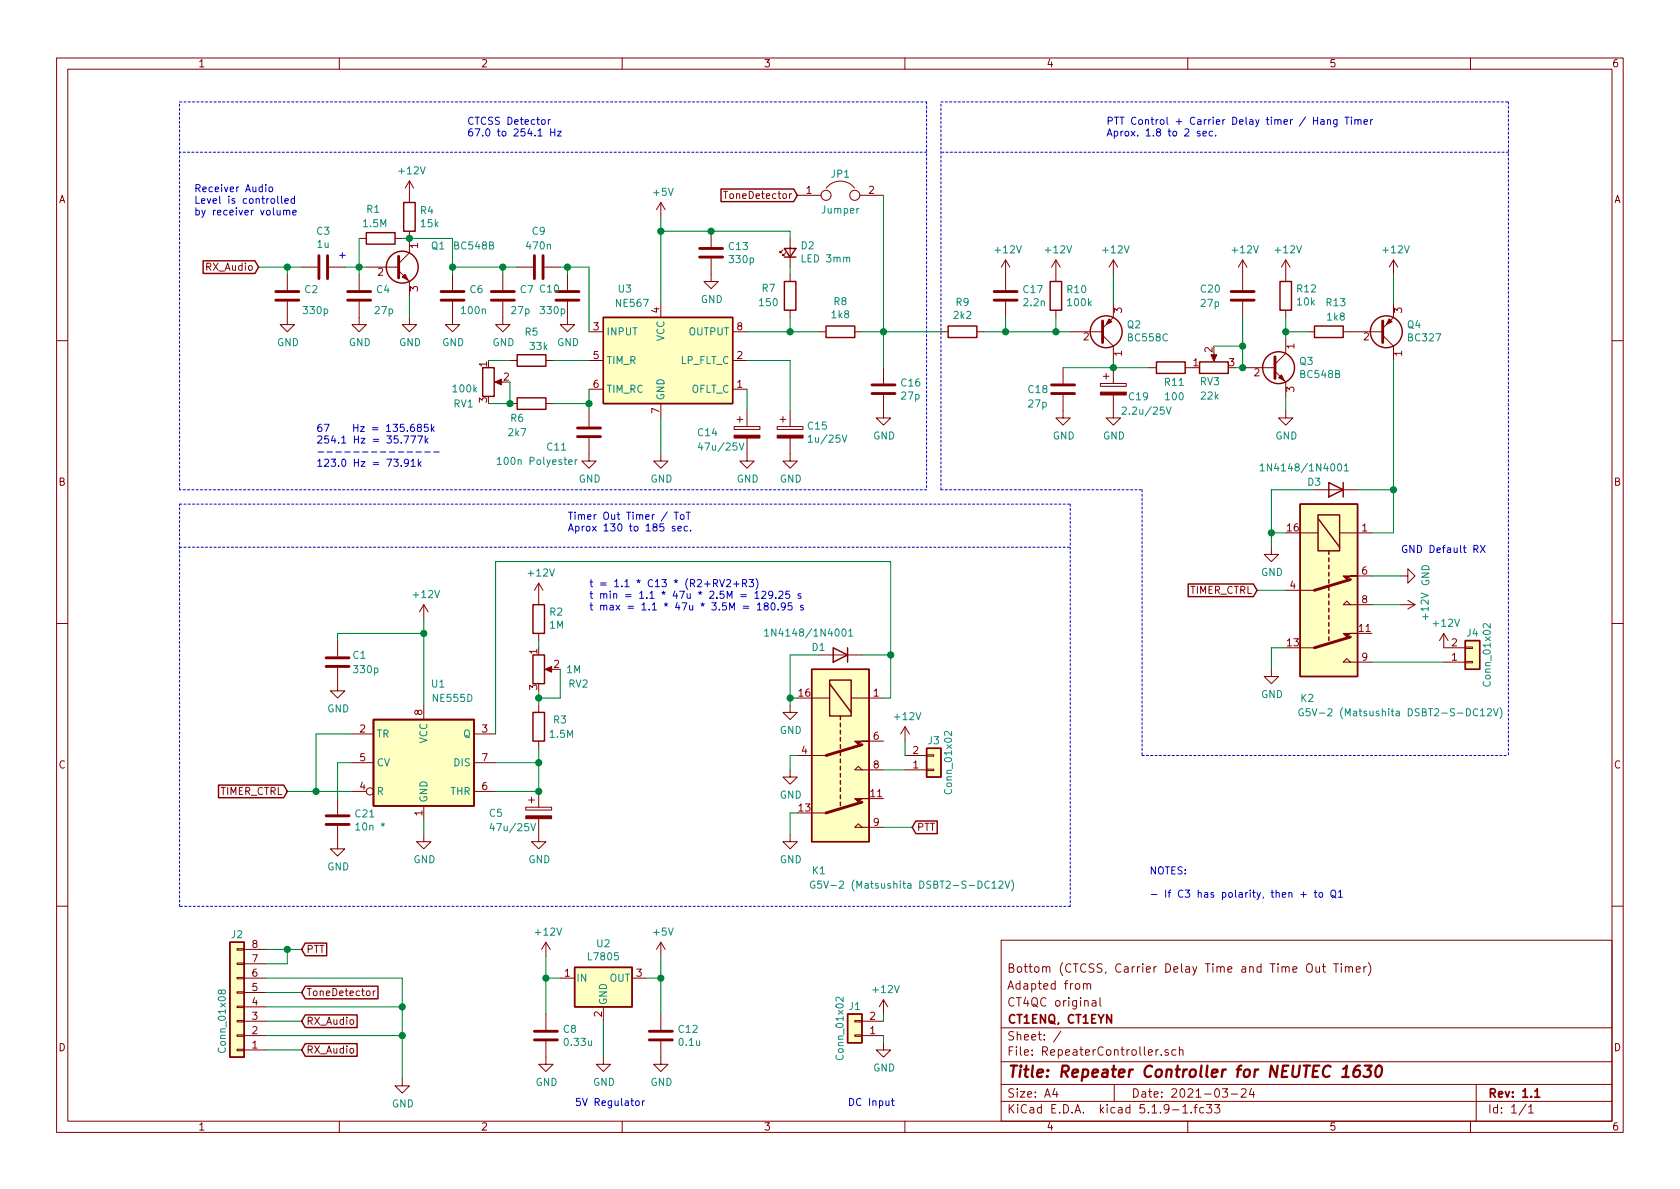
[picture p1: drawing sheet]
<svg xmlns="http://www.w3.org/2000/svg" width="297mm" height="210mm" viewBox="0 0 297 210" stroke-linecap="round" stroke-linejoin="round" font-family="sans-serif">
<g fill="none" stroke="#840000" stroke-width=".18">
<path d="M10 10.3h277v189.9h-277zM12 12.2h273v186.1h-273zM60 10.3v1.9M110 10.3v1.9M160 10.3v1.9M210 10.3v1.9M260 10.3v1.9M72.4 32v3.8M72.4 32l-.8 1.3M72.4 32l.8 1.3M116.8 35.8l-.7 1.3M116.8 35.8v2.5"/>
<path d="M116.8 35.8l.8 1.3M127.9 33.8h.8M141 34.5h4.2M146.1 33.3a3.2 3.2 0 0 1 5 0M152 34.5h4.2M50.8 53.3v4.1h1.3l-1.3 1.3-1.3-1.3h1.3M50.8 48.5v2.8M53.3 47.2h2.8M58.2 47.2h2.8M63.5 53.3v4.1h1.3l-1.3 1.3-1.3-1.3h1.3M63.5 42.2h1.3M63.5 48.5v2.8"/>
<path d="M64.8 47.2h5.7M69.8 42.2h1.3M70.5 47.9l1.9 1.9v2.5M72.4 56.1v1.3h1.3l-1.3 1.3-1.3-1.3h1.3M72.4 40.9v3.8l-1.9 1.9M80 53.3v4.1h1.3l-1.3 1.3-1.3-1.3h1.3M80 48.5v2.8M88.9 53.3v4.1h1.3l-1.3 1.3-1.3-1.3h1.3M88.9 48.5v2.8M91.4 47.2h2.8M96.3 47.2h2.8M100.3 53.3v4.1h1.3l-1.3 1.3-1.2-1.3h1.2"/>
<path d="M100.3 48.5v2.8M104.1 58.7h2.6M116.8 53.6v2.5M125.7 45.7v4.1h1.3l-1.3 1.2-1.2-1.2h1.2M125.7 40.9v2.8M129.5 58.7h2.6M138.4 44.2l-.5 .5v-.3v.3h.3M138.9 44.7l-.5 .5v-.2v.2h.3M139.7 42.2v5M139.7 48.5v1.3M139.7 54.9v1.2M144.8 58.7h1.2"/>
<path d="M151.1 58.7h1.3M166.4 58.7h1.2M172.7 58.7h1.3M177.8 46l-.8 1.2M177.8 46v5.3M177.8 53.3v2.8M177.8 46l.8 1.2M186.7 46l-.8 1.2M186.7 46v3.8M186.7 54.9v1.2M186.7 46l.8 1.2M189.2 58.7h5.7"/>
<path d="M194.9 59.3l1.9 1.9v2.5M196.8 53.6v2.5l-1.9 1.9M196.8 46v2.5M196.8 46l-.7 1.2M196.8 46l.8 1.2M219.7 46l-.8 1.2M219.7 46v5.3M219.7 53.3v2.8M219.7 46l.8 1.2M227.3 46l-.7 1.2M227.3 46v3.8M227.3 54.9v1.2"/>
<path d="M227.3 59.9v2.6l-1.9 1.9M227.3 46l.8 1.2M231.1 58.7h1.3M237.5 58.7h7M244.5 59.3l1.9 1.9v2.5M246.4 53.6v2.5l-1.9 1.9M246.4 46l-.8 1.2M246.4 46v2.5M246.4 46l.7 1.2M10 60.2h2M87.9 67.6h1M90.2 63.7h1.2"/>
<path d="M90.2 71.4h1.2M96.5 63.7h1.3M96.5 71.4h1.3M104.1 77.5v4h1.3l-1.3 1.3-1.2-1.3h1.2M104.1 68.8h2.6M104.1 63.7h2.6M104.1 72.6v2.8M116.8 71.4v2.5M129.5 68.8h2.6M129.5 63.7h2.6M129.8 75.4h4.6v.5h-4.6zM130.3 74.2h1"/>
<path d="M130.8 73.7v1M132.1 77.5v4h1.2l-1.2 1.3-1.3-1.3h1.3M132.1 72.6v2.8M137.4 75.4h4.6v.5h-4.6zM137.9 74.2h1M138.4 73.7v1M139.7 77.5v4h1.3l-1.3 1.3-1.3-1.3h1.3M139.7 72.6v2.8M156.2 69.8v4.1h1.3l-1.3 1.3-1.3-1.3h1.3M156.2 65v2.8M188 69.8v4.1h1.2l-1.2 1.3-1.3-1.3h1.3M188 65v2.8"/>
<path d="M194.6 67.8h4.5v.5h-4.5zM195.1 66.5h1M195.6 66v1.1M196.8 69.8v4.1h1.3l-1.3 1.3-1.2-1.3h1.2M196.8 65v2.8M203.2 65h1.3M209.5 65h1.3M214.6 62.5v1M219.7 65h5.7M225.4 65.7l1.9 1.9v2.5M227.3 72.6v1.3h1.3l-1.3 1.3-1.2-1.3h1.2M285 60.2h2"/>
<path d="M116.8 80.3v1.2h1.3l-1.3 1.3-1.2-1.3h1.2M224.8 96.8v1.2h1.3l-1.3 1.3-1.3-1.3h1.3M229.9 94.2h3.1M232.4 86.6h7.6M236.9 94.2h5.7M10 110.3h2M59.7 118.1v4.1h1.3l-1.3 1.2-1.3-1.2h1.3M59.7 113.3v2.8M74.9 106.9l-.7 1.3M74.9 106.9v2.6M74.9 106.9l.8 1.3M95.2 103.1l-.7 1.3"/>
<path d="M95.2 103.1v3.8M95.2 112v1.3M95.2 103.1l.8 1.3M96.8 118.4h1M144.8 115.8h7.6M224.8 118.4v1.2h1.3l-1.3 1.3-1.3-1.3h1.3M227.3 104.4h5.1M229.9 114.5h2.5M238.8 106.9l-.7-.6-.6 .6h5.1M238.8 117.1l-.7-.6-.6 .6h5.1M240 101.8h2.6M247.6 101.8h1.3v-1.2l1.3 1.2-1.3 1.3v-1.3"/>
<path d="M247.6 106.9h2.6M248.9 106.2l1.3 .7M250.2 106.9l-1.3 .8M255.3 112v2.5h3.8M255.3 117.1h3.8M255.3 112l-.8 1.3M255.3 112l.7 1.3M259.1 114.4h1.2v.3h-1.2zM259.1 117h1.2v.2h-1.2zM285 110.3h2M62.2 129.8h3.8M62.2 139.9h2.6"/>
<path d="M62.2 134.9h3.8M74.9 124.7v2.5M83.8 129.8h3.8M83.8 139.9h3.8M83.8 134.9h3.8M95.2 124.7v1.3M95.2 131.1v1.2M95.2 139.9v2.8M139.7 124.7v1.3h1.3l-1.3 1.2-1.3-1.2h1.3M139.7 136.1v1.3h1.3l-1.3 1.3-1.3-1.3h1.3M141 133.6h5M143.5 123.4h3.2"/>
<path d="M150.5 123.4h5.7M152.4 136.1l-.6-.6-.7 .6h5.1M153.7 131.1h2.5M160 128.5v2.6M160 133.6h3.8M160 136.1h3.8M160 128.5l-.7 1.3M160 128.5l.8 1.3M163.8 133.5h1.3v.2h-1.3zM163.8 136h1.3v.3h-1.3zM59.7 146v4.1h1.3l-1.3 1.3-1.3-1.3h1.3M59.7 141.2v2.8"/>
<path d="M74.9 147.6v1.2h1.3l-1.3 1.3-1.2-1.3h1.2M74.9 142.5v2.5M93 142.7h4.5v.6h-4.5zM93.5 141.5h1M94 141v1M95.2 144.8v4h1.3l-1.3 1.3-1.2-1.3h1.2M139.7 147.6v1.2h1.3l-1.3 1.3-1.3-1.3h1.3M143.5 143.8h2.5M152.4 146.3l-.6-.6-.7 .6h5.1M10 160.2h2M41.9 172.8h1.3v.3h-1.3zM41.9 170.3h1.3v.3h-1.3z"/>
<path d="M41.9 167.8h1.3v.2h-1.3zM41.9 175.4h1.3v.2h-1.3zM41.9 177.9h1.3v.3h-1.3zM43.2 170.4h3.8M43.2 173h3.8M43.2 178h3.8M43.2 175.5h3.8M43.2 167.9h3.8M66 175.2v.9M66.3 175.2l-.3 .3M96.5 166.6l-.7 1.3M96.5 166.6v2.6"/>
<path d="M96.5 179.3v2.8M96.5 166.6l.8 1.3M99.1 173h2.5M106.7 178v2.6M111.8 173h2.5M116.8 166.6v2.6M116.8 179.3v2.8M116.8 166.6l-.7 1.3M116.8 166.6l.8 1.3M156.2 176.8l-.8 1.2M156.2 176.8v2.5M156.2 176.8l.8 1.2"/>
<path d="M177 166.3h108v32h-108zM191.6 174.1v-.1a.37 .37 0 0 1 .6 .1v.8M191.6 173.9v1M192.2 174.1l.2-.2 .4 .1v.9M193.1 177h.6l.1 .9M193.8 177.3l-.5 .1-.2 .2v.2l.2 .1 .5-.1M194.5 176.4v1.3l.2 .2M232.7 170.9v1h.4l.2-.1M233.3 170.9v1M233.8 170.9h.6M234 170.4v1.3l.4 .2M235.8 170.4h.9"/>
<path d="M236.2 170.4v1.5M237.2 170.4v.2M237.2 170.9v1M237.9 171.1l.2-.2 .3 .1 .1 .9M237.9 170.9v1M238.5 171.1a.34 .34 0 0 1 .3-.2 .34 .34 0 0 1 .3 .2v.8M239.8 171.4l.7-.1-.1-.3-.4-.1-.2 .2 .1 .8h.5M241.1 170.9v1M241.6 170.9l-.5 .3M241.9 170.2a1.71 1.71 0 0 1 0 2.3M285 160.2h2M41.9 180.5h1.3v.2h-1.3z"/>
<path d="M41.9 183h1.3v.3h-1.3zM41.9 185.5h1.3v.3h-1.3zM43.2 185.7h3.8M43.2 183.1h3.8M43.2 180.6h3.8M60 198.3v1.9M71.1 190.7v1.3h1.3l-1.3 1.3-1.3-1.3h1.3M96.5 184.1v4.1h1.3l-1.3 1.3-1.3-1.3h1.3M106.7 186.9v1.3h1.2l-1.2 1.3-1.3-1.3h1.3M110 198.3v1.9M116.8 184.1v4.1h1.3l-1.3 1.3-1.2-1.3h1.2M151.1 180.5h1.3v.2h-1.3z"/>
<path d="M151.1 183h1.3v.3h-1.3zM152.4 183.1h3.8M152.4 180.6h3.8M156.2 184.4v1.3h1.3l-1.3 1.2-1.3-1.2h1.3M160 198.3v1.9M177 194.8h108M177 191.8h108M177 187.8h108M177 181.8h108M186.5 192.5l-.4 1h1M186.8 193v1M187.6 182.3l-1.3 2"/>
<path d="M197 191.8v3M204.8 185.6l-.4 .3M205.3 186.5v.1M206.6 185.7l-.4-.1-.2 .2v.2l.6 .2v.3h-.6M207.9 185.7l-.4-.1-.3 .3 .1 .6h.6M208.5 185.7l.3-.1 .3 .1 .1 .9M208.5 185.1v1.5M209.1 195.8l.4-.5v1.5M209.1 196.8h.9M210 198.3v1.9M210.6 196.7v.1M211.1 195.8h.6"/>
<path d="M211.7 195.3l-.4 .2v1.3M212.8 195.9l-.4-.1-.3 .3 .1 .6 .2 .1 .4-.1M213.3 195.3h.9l-.5 .6 .5 .1v.7l-.2 .1-.7-.1M214.8 195.3h.9l-.5 .6 .4 .1v.7l-.2 .1-.6-.1M216.1 192.5h.9l-.4 .6 .4 .1v.7l-.2 .1-.7-.1M217.7 193.5h1.1M219.5 192.7l.2-.2h.3l.3 .2v.3v.2l-.9 .8h.9M221.3 192.5l-.4 1h.9M221.6 193v1M260 198.3v1.9M261 191.8v6.5M269.8 195.2l-1.2 2"/>
<path d="M270.3 195.8l.4-.5v1.5M270.3 196.8h.8"/>
<circle cx="146" cy="34.5" r=".89"/>
<circle cx="151.1" cy="34.5" r=".89"/>
<circle cx="65.4" cy="139.9" r=".63"/>
</g>
<path d="M196.5 179.4v1.5l-.8-1.5v1.5M271.4 193l.4-.5v1.5M271.4 194h.8" fill="none" stroke="#840000" stroke-width=".3"/>
<path d="M237.3 190.4h1.2M237.5 189l.7-.6-.3 2M240.4 188.4a.93 .93 0 0 0-1 .9l-.1 .8 .1 .2a.69 .69 0 0 0 .9 0l.2-.7-.2-.3a.66 .66 0 0 0-1 .3M241.3 188.4h1.2l-.7 .8a.48 .48 0 0 1 .6 .4l-.1 .5-.2 .2-.8 .1-.2-.1M243.5 188.6a.45 .45 0 0 1 .4-.2 .45 .45 0 0 1 .4 .4 1.15 1.15 0 0 1-.8 1.6l-.1-.1a1.55 1.55 0 0 1 .1-1.7z" fill="none" stroke="#840000" stroke-width=".41"/>
<g fill="#ffffc2" stroke="#ffffc2" stroke-width=".18">
<path d="M229.9 89.1h10.1v30.5h-10.1z"/>
<path d="M101.6 171.1h10.2v6.9h-10.2z"/>
<path d="M66 127.2h17.8v15.3h-17.8z"/>
<path d="M259.1 113.3h2.5v5.1h-2.5z"/>
<path d="M40.6 166.6h2.6v20.3h-2.6z"/>
<path d="M143.5 118.4h10.2v30.4h-10.2z"/>
<path d="M163.8 132.3h2.6v5.1h-2.6z"/>
<path d="M149.9 179.3h2.5v5.1h-2.5z"/>
<path d="M106.7 56.1h22.8v15.3h-22.8z"/>
</g>
<g fill="none" stroke="#840000" stroke-width=".25">
<path d="M71.4 35.8h2v5.1h-2zM127.5 33.4h12.8l.7 1.1-.7 1.2h-12.8zM35.9 46.1h9.2l.6 1.1-.6 1.2h-9.2zM64.8 41.1h5v2.1h-5zM106.7 56.1h22.8v15.3h-22.8zM138.7 49.8h2v5.1h-2zM138.7 43.9h2l-1 1.6zM138.7 45.5h2M146 57.7h5.1v2h-5.1zM167.6 57.7h5.1v2h-5.1zM185.7 49.8h2v5.1h-2zM226.3 49.8h2v5.1h-2z"/>
<path d="M232.4 57.7h5.1v2h-5.1zM85.3 65h2.1v5.1h-2.1zM91.4 62.7h5.1v2.1h-5.1zM91.4 70.4h5.1v2h-5.1zM204.5 64h5v2h-5zM212.1 64h5.1v2h-5.1zM229.9 89.1h10.1v30.5h-10.1zM233 91.1h3.9v6.3h-3.9zM233 91.7l3.9 5.1M234.9 85.3l2.6 1.3-2.6 1.3zM234.9 97.4v.6M234.9 98.7v.6"/>
<path d="M234.9 99.9v.7M237.5 85.3v2.6M94.2 115.8h2.1v5.1h-2.1zM94.2 106.9h2.1v5.1h-2.1zM143.5 118.4h10.2v30.4h-10.2zM147.3 114.5l2.6 1.3-2.6 1.3zM149.9 114.5v2.6M210.1 103.3h11.5l.6 1.1-.6 1.1h-11.5zM234.9 101.2v.6M234.9 102.5v.6M234.9 103.8v.6M234.9 105v.7"/>
<path d="M234.9 106.3v.6M234.9 107.6v.6M234.9 108.8v.7M234.9 110.1v.6M234.9 111.4v.6M234.9 112.6v.7M259.1 113.3h2.5v5.1h-2.5zM38.6 138.8h11.6l.6 1.1-.6 1.2h-11.6zM66 127.2h17.8v15.3h-17.8zM94.2 126h2.1v5.1h-2.1zM146.7 120.3h3.8v6.3h-3.8zM146.7 120.9l3.8 5.1"/>
<path d="M148.6 126.6v.6M148.6 127.9v.6M148.6 129.2v.6M148.6 130.4v.7M148.6 131.7v.6M148.6 133v.6M148.6 134.2v.7M148.6 135.5v.6M148.6 136.8v.6M148.6 138v.7M148.6 139.3v.6M163.8 132.3h2.6v5.1h-2.6z"/>
<path d="M148.6 140.6v.6M148.6 141.9v.6M161.9 145.2h3.8v2.2h-3.8l-.6-1.1zM40.6 166.6h2.6v20.3h-2.6zM54 174.4h12.8v2.2h-12.8l-.7-1.1zM54 166.8h3.8v2.2h-3.8l-.7-1.1zM54 179.5h9.1v2.2h-9.1l-.7-1.1zM101.6 171.1h10.2v6.9h-10.2zM149.9 179.3h2.5v5.1h-2.5zM54 184.6h9.1v2.2h-9.1l-.7-1.1z"/>
<circle cx="71.1" cy="47.2" r="2.82"/>
<circle cx="195.6" cy="58.7" r="2.82"/>
<circle cx="245.1" cy="58.7" r="2.82"/>
<circle cx="226.1" cy="65" r="2.82"/>
</g>
<g fill="none" stroke="#840000" stroke-width=".51">
<path d="M48.8 53.1h4M48.8 51.6h4M56.4 45.2v4.1M57.9 45.2v4.1M61.5 53.1h4M61.5 51.6h4M70.5 45.3v3.8M78 53.1h4M78 51.6h4M86.9 53.1h4M86.9 51.6h4M94.5 45.2v4.1"/>
<path d="M96 45.2v4.1M98.3 53.1h4.1M98.3 51.6h4.1M123.7 45.5h4.1M123.7 43.9h4.1M175.8 53.1h4M175.8 51.6h4M194.9 56.8v3.8M217.7 53.1h4M217.7 51.6h4M244.5 56.8v3.8M102.1 77.2h4.1"/>
<path d="M102.1 75.7h4.1M154.2 69.6h4M154.2 68.1h4M185.9 69.6h4.1M185.9 68.1h4.1M225.4 63.1v3.8M57.7 117.9h4M57.7 116.3h4M238.8 102.5l-6.4 1.9M238.8 112.6l-6.4 1.9M152.4 131.7l-6.4 1.9M57.7 145.8h4"/>
<path d="M57.7 144.3h4M152.4 141.9l-6.4 1.9M94.5 183.9h4.1M94.5 182.4h4.1M114.8 183.9h4.1M114.8 182.4h4.1"/>
</g>
<g fill="#840000" stroke="#840000" stroke-width=".18">
<path d="M237.5 101.8h2.5h-1.2l-.7 .7z"/>
<path d="M237.5 112h2.5h-1.2l-.7 .6z"/>
<path d="M226.1 66.8l.5-.5 .5 1z"/>
<path d="M194.6 69.3h4.5v.5h-4.5z"/>
<path d="M129.8 77h4.6v.5h-4.6z"/>
<path d="M151.1 131.1h2.6h-1.3l-.6 .6z"/>
<path d="M151.1 141.2h2.6h-1.3l-.6 .7z"/>
<path d="M96.4 118.4l1.1-.5v1z"/>
<path d="M93 144.3h4.5v.5h-4.5z"/>
<path d="M245.6 56.4l.5 .5-1 .5z"/>
<path d="M71.1 49l.5-.5 .5 1z"/>
<path d="M87.5 67.6l1.1-.5v1z"/>
<path d="M137.4 77h4.6v.5h-4.6z"/>
<path d="M196.1 56.4l.5 .5-1 .5z"/>
<path d="M214.1 62.7h1l-.5 1.2z"/>
</g>
<g fill="none" stroke="#008484" stroke-width=".18">
<path d="M123.8 78.3l-.3 .9h.8M130.7 78.3l.4 1.3 .4-1.3M142.9 77.3l.4-.4v1.3M142.9 78.2h.7M148.9 76.9l.4 1.3 .4-1.3M198.4 72.1l.5-.1 .2 .3v.2l-.8 .7h.8M206.2 72l.4 1.2 .5-1.2M87.9 81.2l.4-.3v1.2M87.9 82.1h.7M100.6 81.7l.6-.1-.1-.2-.4-.1-.1 .2v.6h.5M101.7 81.3v.8M102.1 81.3l-.4 .2"/>
<path d="M222.8 82.4l.4-.4v1.3M222.8 83.3h.7M237.7 82.4l.3-.4v1.3M237.7 83.3h.7M135.2 111.6l.4-.4v1.3M135.2 112.5h.7M150.1 111.6l.3-.4v1.3M150.1 112.5h.7M263.5 110.3v.8l-.7-.8h-.2l-.4 .2 .2 .5M168.2 129.3v.8l-.7-.7-.2-.1-.3 .3 .1 .4M230.4 125.4a.59 .59 0 0 0-.8 .6 .59 .59 0 0 0 .8 .5v-.4h-.2M231.6 125.3h-.6l-.1 .6 .5-.1 .2 .3v.3l-.2 .2-.5-.1"/>
<path d="M263 125.4l.4-.1 .3 .4-.8 .9h.8M264.1 125.3l.4 1.3 .4-1.3M265.2 125.1a1.47 1.47 0 0 1 0 2M86.9 145.6l-.2 .9h.8M93.9 145.6l.4 1.3 .4-1.3M144 155.9a.59 .59 0 0 0-.7 .5 .59 .59 0 0 0 .7 .6l.1-.5h-.3M145.2 155.8h-.6v.6l.4-.1 .3 .2v.3l-.3 .3-.4-.2M176.6 155.9l.5-.1 .2 .4-.7 .9h.7M177.7 155.8l.4 1.3 .4-1.3M178.8 155.6a1.47 1.47 0 0 1 0 2M39.1 175.3l.3-.2h.2l.3 .2-.2 .4-.3 .1-.2-.2-.2-.5-.3 .1-.1 .3 .1 .2h.3l.1-.2M149.1 176.3v.8l-.7-.7-.2-.1-.4 .2 .1 .5"/>
</g>
<g fill="none" stroke="#0000c2" stroke-width=".18" stroke-dasharray=".4 .4">
<path d="M31.7 18h132.1M163.8 18v68.6M166.4 18h100.3M266.7 18v115.6M163.8 26.9h-132.1M266.7 26.9h-100.3M31.7 89.1h157.5M31.7 96.8h157.5M31.7 86.6v-68.6M163.8 86.6h-132.1M166.4 86.6v-68.6M166.4 86.6h35.5"/>
<path d="M189.2 89.1v71.2M201.9 86.6v47M201.9 133.6h64.8M31.7 160.3v-71.2M189.2 160.3h-157.5"/>
</g>
<g fill="none" stroke="#008400" stroke-width=".18">
<path d="M116.8 38.3v15.3M156.2 34.5v30.5M45.7 47.2h7.6M50.8 47.2v1.3M61 47.2h3.8M63.5 42.2v6.3M71.1 42.2h8.9v6.3M72.4 52.3v3.8M80 47.2h11.4M88.9 47.2v1.3M99.1 47.2h5v11.5M100.3 47.2v1.3"/>
<path d="M116.8 40.9h22.9v1.3M132.1 58.7h12.7M139.7 47.2v1.3M139.7 56.1v2.6M152.4 58.7h14M174 58.7h15.2M177.8 56.1v2.6M186.7 56.1v2.6M196.8 48.5v5.1M219.7 56.1v8.9h-1.3M227.3 56.1v3.8M227.3 58.7h3.8"/>
<path d="M246.4 48.5v5.1M86.4 63.7h3.8M90.2 67.6v3.8h-3.8M97.8 63.7h6.3M97.8 71.4h6.3M104.1 68.8v3.8M116.8 73.9v6.4M132.1 68.8v3.8M132.1 63.7h7.6v8.9M188 65h15.2M196.8 63.7v1.3M214.6 61.2h5.1"/>
<path d="M227.3 70.1v2.5M246.4 63.7v30.5h-3.8M224.8 94.2h2.5M232.4 86.6h-7.6v10.2M240 86.6h6.4M74.9 112h-15.2v1.3M74.9 109.5v15.2M95.2 113.3v1.2M99.1 118.4v5h-3.9M144.8 115.8h-5.1v8.9M152.4 115.8h5.1M222.2 104.4h5.1"/>
<path d="M227.3 114.5h-2.5v3.9M242.6 117.1h12.7M242.6 106.9h5M242.6 101.8h5M50.8 139.9h11.4M62.2 134.9h-2.5v6.3M62.2 129.8h-6.3v10.1M87.6 134.9h7.6M95.2 132.3v7.6h-7.6M95.2 122.2v2.5M139.7 123.4h1.3M141 133.6h-1.3v2.5"/>
<path d="M156.2 123.4h1.3v-24.1h-69.9v30.5M156.2 136.1h3.8M160 131.1v2.5M74.9 145v2.6M141 143.8h-1.3v3.8M156.2 146.3h5.1M47 167.9h6.3M47 175.5h6.3M47 173h24.1v17.7M47 178h24.1M50.8 167.9v2.5h-3.8M96.5 169.2v10.1"/>
<path d="M96.5 173h2.6M114.3 173h2.5M116.8 169.2v10.1M156.2 179.3v1.3M47 180.6h6.3M47 185.7h6.3M47 183.1h24.1M106.7 180.6v6.3M156.2 183.1v1.3"/>
</g>
<g fill="none" stroke="#0000c2" stroke-width=".18">
<path d="M47 32.6v.2M47 33.1v.8M47.7 33.1h.3l.2 .2-.1 .6h-.3l-.2-.1zM49.1 34.7v1.1l.2 .2M49.8 34.7v1.1l.2 .2M50.1 37.3l.2-.1h.3l.1 .8M50.1 37.2v.8M50.4 35.5l.6-.1-.1-.2-.3-.1-.2 .2v.6h.5M50.7 37.4l.2-.2h.3v.8M51.8 37.6l.6-.1-.1-.3h-.4l-.1 .2v.6h.5M52.1 35.2l-.4-.1-.2 .3 .1 .5h.5M52.1 34.7v1.3"/>
<path d="M95.9 21.2h.3l.1 .1v.6l-.3 .1-.3-.2zM97 21.2v.8M97.3 21.2l-.3 .2M97.4 22.8v1.2M97.4 23.4h.7M98.1 22.8v1.2M98.6 23.2h.6l-.6 .8h.6M212.2 23.3l-.3-.1-.2 .2v.2l.5 .1v.3h-.5M212.7 23.6l.6-.1-.1-.2-.3-.1-.2 .2 .1 .6h.4M214.4 23.3l-.4-.1-.2 .2 .1 .6h.5M214.9 23.9v.1M233.6 21.2h.4l.1 .8"/>
<path d="M234.1 21.5h-.4l-.2 .2 .1 .2h.5M234.7 21.3l.2-.1h.3l.1 .8M234.7 21.2v.8M236.4 21.2l-.1 1.1-.1 .1-.3-.1M236.4 21.2h-.4l-.2 .2 .1 .5h.5M237.8 20.7h.7M238.2 20.7v1.3M238.9 20.7v.1M238.9 21.2v.8M239.5 21.3l.2-.1h.3l.1 .8M239.5 21.2v.8M240.1 21.3l.2-.1h.3v.8"/>
<path d="M241.2 21.6l.6-.1-.1-.3h-.3l-.2 .1v.6h.5M242.3 21.2v.8M242.7 21.2h-.3l-.1 .2M56.2 79.9h1M57.8 79.9h1M59.4 79.9h1M61 79.9h.9M62.5 79.9h1M64.1 79.9h1M65.7 79.9h.9M67.3 79.9h.9M68.8 79.9h1"/>
<path d="M70.4 79.9h1M71.4 77.1h.9l-.6 1.3M72 79.9h.9M72 76.2v.1M72.6 77.1h.9l-.6 1.3M73.2 75h-.3a.79 .79 0 0 0-.1 1.3l.4-.1 .1-.4-.2-.3h-.3l-.2 .3M73.5 79.9h1M73.8 77.1h.9l-.6 1.3M74 75.6l-.2-.1v-.3l.2-.2 .4 .1v.4l-.5 .1-.1 .2v.3l.2 .2 .4-.1 .1-.1-.1-.4-.1-.1M75.1 79.9h1M75.2 77.1v1.3M75.3 77.9l.4 .5"/>
<path d="M75.7 75h-.6l-.1 .6 .2-.1 .5 .1v.6l-.2 .1-.5-.1M75.7 77.5l-.5 .5M76.3 75v1.3M76.4 75.8l.4 .5M76.7 79.9h.9M76.8 75.5l-.5 .4M70.9 82.3v.2M72.2 81.8l-.2 .2-.4-.1-.1-.1v-.3l.2-.3h.3l.2 .3a.88 .88 0 0 1-.2 .9l-.4 .1M72.7 81.6l.4-.4v1.3M72.7 82.5h.7M74 81.2v1.3M74.1 82l.3 .5"/>
<path d="M74.4 81.6l-.4 .5M119.2 90.6h.7M119.3 93.1h-.3l-.2 .1 .1 .2 .4 .1v.3h-.5M119.6 90.6v1.2M119.9 93.5l.6-.1-.1-.3h-.4l-.1 .1v.6h.5M120.3 91.1l.2-.1 .4 .1 .1 .5-.2 .2h-.3l-.2-.1zM121.3 90.6h.7M121.6 93.1h-.4l-.2 .2 .1 .5h.5M121.7 90.6v1.2M122.1 93.8v.1M260.6 97.1l.7-.1v-.4l-.2-.2h-.5v1.3M260.9 97.1l.4 .6"/>
<path d="M261.7 96.4l.9 1.3M262.6 96.4l-.9 1.3M127.3 102.5l.4 1.3 .4-1.3M128.4 102.6l.5-.1 .3 .3-.8 1h.8M129.7 103.3h1M130.2 102.8v1M131.3 103.1h.6l.1-.2v-.3l-.2-.1h-.5v1.3M131.6 103.1l.4 .7M132.4 102.5h.8l-.4 .5 .4 .1-.1 .6-.5 .1-.2-.2M133.5 104.9l.3-.4v1.3M133.5 105.8h.7M133.7 102.3a1.47 1.47 0 0 1 0 1.9"/>
<path d="M133.9 107l.4-.4v1.3M133.9 107.9h.7M134.7 104.7l.5-.2 .2 .4v.2l-.8 .7h.8M135.4 107.2l-.3-.3 .3-.3h.2l.2 .3v.1l-.6 .2-.1 .2v.2l.3 .3 .3-.1 .1-.2v-.2l-.2-.2M136.4 106.7l.2-.1a.69 .69 0 0 1 .5 .6 .69 .69 0 0 1-.5 .7l-.2-.3-.1-.2zM136.6 105.1l-.2 .2h-.4l-.1-.2 .1-.5 .4-.1 .2 .2a.84 .84 0 0 1-.4 1.1h-.2M137.2 105.7v.1M137.6 107.7v.2M137.7 104.7l.5-.2 .2 .4v.2l-.8 .7h.8M138.9 107.2l-.3 .2-.3-.1-.2-.1 .2-.5 .3-.1 .2 .1a.87 .87 0 0 1-.3 1.2h-.2M139.6 104.5h-.6l-.1 .7 .5-.2 .2 .3v.3l-.2 .2-.5-.1M140 106.6h-.6l-.1 .6 .2-.1 .5 .1v.5l-.2 .2-.5-.2"/>
<path d="M141.6 105h-.3l-.2 .2v.1l.5 .2v.3h-.5M142 107.1l-.3-.1-.2 .2 .1 .2 .4 .1v.3h-.5M230 158.2h1M230.5 157.7v1M232.4 157.8h.4M232.5 157.4v1.1l.3 .2M233.3 157.9l.3-.1 .2 .2v.6l-.3 .1-.3-.2v-.4zM235.4 157.6l.2-.2a.45 .45 0 0 1 .6 .4v.4l-.2 .4h-.5a.92 .92 0 0 1-.1-1zM235.6 158.4l.6 .4M236.7 157.8l.3-.4v1.3M236.7 158.7h.7M112.4 194.8l.2-.1 .4 .1v.5l-.1 .1-.3 .1-.2-.1z"/>
<path d="M113.6 194.7v.8M113.9 194.7h-.2l-.1 .2M157.6 194.7h.5M157.8 194.2v1.1l.3 .2"/>
</g>
<g fill="#008400" stroke="#008400" stroke-width=".25">
<circle cx="95.3" cy="123.4" r=".51"/>
<circle cx="71.1" cy="183.1" r=".51"/>
<circle cx="139.7" cy="58.7" r=".51"/>
<circle cx="125.7" cy="40.9" r=".51"/>
<circle cx="95.3" cy="134.9" r=".51"/>
<circle cx="72.4" cy="42.2" r=".51"/>
<circle cx="104.1" cy="71.4" r=".51"/>
<circle cx="116.8" cy="40.9" r=".51"/>
<circle cx="50.8" cy="167.9" r=".51"/>
<circle cx="63.5" cy="47.2" r=".51"/>
<circle cx="88.9" cy="47.2" r=".51"/>
<circle cx="196.9" cy="65" r=".51"/>
<circle cx="157.5" cy="115.8" r=".51"/>
<circle cx="80" cy="47.2" r=".51"/>
<circle cx="55.9" cy="139.9" r=".51"/>
<circle cx="227.3" cy="58.7" r=".51"/>
<circle cx="177.8" cy="58.7" r=".51"/>
<circle cx="224.8" cy="94.2" r=".51"/>
<circle cx="246.4" cy="86.6" r=".51"/>
<circle cx="100.3" cy="47.2" r=".51"/>
<circle cx="219.7" cy="65" r=".51"/>
<circle cx="95.3" cy="139.9" r=".51"/>
<circle cx="219.7" cy="61.2" r=".51"/>
<circle cx="139.7" cy="123.4" r=".51"/>
<circle cx="71.1" cy="178" r=".51"/>
<circle cx="96.5" cy="173" r=".51"/>
<circle cx="116.8" cy="173" r=".51"/>
<circle cx="90.2" cy="71.4" r=".51"/>
<circle cx="156.2" cy="58.7" r=".51"/>
<circle cx="50.8" cy="47.2" r=".51"/>
<circle cx="74.9" cy="112" r=".51"/>
<circle cx="186.7" cy="58.7" r=".51"/>
</g>
<text font-size="2.8" fill="#840000" x="178" y="190.5">Title: Repeater Controller for NEUTEC 1630</text>
<g font-size="2.1" fill="#840000">
<text x="178" y="172">Bottom (CTCSS, Carrier Delay Time and Time Out Timer)</text>
<text x="178" y="178">CT4QC original</text>
<text x="178" y="175">Adapted from</text>
<text x="178" y="184">Sheet: /</text>
<text x="178" y="181">CT1ENQ, CT1EYN</text>
<text x="178" y="186.7">File: RepeaterController.sch</text>
<text x="178" y="196.9">KiCad E.D.A. kicad 5.1.9-1.fc33</text>
<text x="178" y="194.1">Size: A4</text>
<text x="200" y="194.1">Date: 2021-03-24</text>
<text x="263" y="194.1">Rev: 1.1</text>
<text x="263" y="196.9">Id: 1/1</text>
</g>
<g font-size="1.8" fill="#840000">
<text x="35" y="11.9">1</text>
<text x="85" y="11.9">2</text>
<text x="135" y="11.9">3</text>
<text x="185" y="11.9">4</text>
<text x="235" y="11.9">5</text>
<text x="285" y="11.9">6</text>
<text x="10.4" y="35.9">A</text>
<text x="128.8" y="35.2">ToneDetector</text>
<text x="142.6" y="34.3">1</text>
<text x="153.6" y="34.3">2</text>
<text x="285.4" y="35.9">A</text>
<text x="36.5" y="47.9">RX_Audio</text>
<text x="73.9" y="43.9" transform="rotate(-90 73.9 43.9)">1</text>
<text x="66.8" y="48.8">2</text>
<text x="73.9" y="51.5" transform="rotate(-90 73.9 51.5)">3</text>
<text x="104.9" y="58.4">3</text>
<text x="116.6" y="55.3" transform="rotate(-90 116.6 55.3)">4</text>
<text x="130.3" y="58.4">8</text>
<text x="198.4" y="55.3" transform="rotate(-90 198.4 55.3)">3</text>
<text x="247.9" y="55.3" transform="rotate(-90 247.9 55.3)">3</text>
<text x="86.1" y="64.9" transform="rotate(-90 86.1 64.9)">1</text>
<text x="104.9" y="63.5">5</text>
<text x="130.3" y="63.5">2</text>
<text x="191.6" y="60.2">2</text>
<text x="198.4" y="63" transform="rotate(-90 198.4 63)">1</text>
<text x="211" y="64.8">1</text>
<text x="214.4" y="62.3" transform="rotate(-90 214.4 62.3)">2</text>
<text x="217.3" y="64.8">3</text>
<text x="228.9" y="61.7" transform="rotate(-90 228.9 61.7)">1</text>
<text x="241.1" y="60.2">2</text>
<text x="247.9" y="63" transform="rotate(-90 247.9 63)">1</text>
<text x="86.1" y="71.2" transform="rotate(-90 86.1 71.2)">3</text>
<text x="89.1" y="67.3">2</text>
<text x="104.9" y="68.6">6</text>
<text x="130.3" y="68.6">1</text>
<text x="221.8" y="66.5">2</text>
<text x="228.9" y="69.3" transform="rotate(-90 228.9 69.3)">3</text>
<text x="116.6" y="73.1" transform="rotate(-90 116.6 73.1)">7</text>
<text x="10.4" y="85.9">B</text>
<text x="285.4" y="85.9">B</text>
<text x="227.6" y="94">16</text>
<text x="240.8" y="94">1</text>
<text x="240.8" y="101.6">6</text>
<text x="210.3" y="105">TIMER_CTRL</text>
<text x="228.1" y="104.1">4</text>
<text x="240.8" y="106.7">8</text>
<text x="240.3" y="111.8">11</text>
<text x="95" y="115.7" transform="rotate(-90 95 115.7)">1</text>
<text x="97.9" y="118.1">2</text>
<text x="227.6" y="114.3">13</text>
<text x="240.8" y="116.8">9</text>
<text x="256.7" y="116.8">1</text>
<text x="256.7" y="114.3">2</text>
<text x="95" y="122" transform="rotate(-90 95 122)">3</text>
<text x="141.3" y="123.2">16</text>
<text x="154.5" y="123.2">1</text>
<text x="63.7" y="129.5">2</text>
<text x="74.7" y="126.5" transform="rotate(-90 74.7 126.5)">8</text>
<text x="85.2" y="129.5">3</text>
<text x="154.5" y="130.8">6</text>
<text x="10.4" y="135.9">C</text>
<text x="63.7" y="134.6">5</text>
<text x="85.2" y="134.6">7</text>
<text x="141.8" y="133.3">4</text>
<text x="154.5" y="135.9">8</text>
<text x="161.4" y="135.9">1</text>
<text x="161.4" y="133.3">2</text>
<text x="285.4" y="135.9">C</text>
<text x="38.8" y="140.6">TIMER_CTRL</text>
<text x="63.7" y="139.7">4</text>
<text x="85.2" y="139.7">6</text>
<text x="141.3" y="143.5">13</text>
<text x="154" y="141">11</text>
<text x="74.7" y="144.2" transform="rotate(-90 74.7 144.2)">1</text>
<text x="154.5" y="146">9</text>
<text x="162.1" y="146.9">PTT</text>
<text x="44.6" y="167.6">8</text>
<text x="44.6" y="172.7">6</text>
<text x="44.6" y="170.2">7</text>
<text x="54.1" y="168.5">PTT</text>
<text x="99.8" y="172.7">1</text>
<text x="112.5" y="172.7">3</text>
<text x="44.6" y="177.8">4</text>
<text x="44.6" y="175.3">5</text>
<text x="54.1" y="176.1">ToneDetector</text>
<text x="106.4" y="179.8" transform="rotate(-90 106.4 179.8)">2</text>
<text x="10.4" y="185.9">D</text>
<text x="44.6" y="185.4">1</text>
<text x="44.6" y="182.9">2</text>
<text x="44.6" y="180.3">3</text>
<text x="54.1" y="181.2">RX_Audio</text>
<text x="153.8" y="182.9">1</text>
<text x="153.8" y="180.3">2</text>
<text x="285.4" y="185.9">D</text>
<text x="54.1" y="186.3">RX_Audio</text>
<text x="35" y="199.9">1</text>
<text x="85" y="199.9">2</text>
<text x="135" y="199.9">3</text>
<text x="185" y="199.9">4</text>
<text x="235" y="199.9">5</text>
<text x="285" y="199.9">6</text>
</g>
<g font-size="1.8" fill="#0000c2">
<text x="82.5" y="22.1">CTCSS Detector</text>
<text x="195.6" y="22.1">PTT Control + Carrier Delay timer / Hang Timer</text>
<text x="82.5" y="24.1">67.0 to 254.1 Hz</text>
<text x="195.6" y="24.1">Aprox. 1.8 to 2 sec.</text>
<text x="34.3" y="34">Receiver Audio</text>
<text x="34.3" y="36">Level is controlled</text>
<text x="34.3" y="38.1">by receiver volume</text>
<text x="59.7" y="45.7">+</text>
<text x="55.9" y="76.4">67</text>
<text x="59.8" y="76.4">Hz = 135.685k</text>
<text x="55.9" y="78.4">254.1 Hz = 35.777k</text>
<text x="55.9" y="82.5">123.0 Hz = 73.91k</text>
<text x="100.3" y="91.9">Timer Out Timer / ToT</text>
<text x="100.3" y="94">Aprox 130 to 185 sec.</text>
<text x="247.6" y="97.8">GND Default RX</text>
<text x="104.1" y="103.8">t = 1.1 * C13 * (R2+RV2+R3)</text>
<text x="104.1" y="105.9">t min = 1.1 * 47u * 2.5M = 129.25 s</text>
<text x="104.1" y="107.9">t max = 1.1 * 47u * 3.5M = 180.95 s</text>
<text x="203.2" y="154.6">NOTES:</text>
<text x="203.2" y="158.7">- If C3 has polarity, then + to Q1</text>
<text x="101.6" y="195.6">5V Regulator</text>
<text x="149.9" y="195.6">DC Input</text>
</g>
<g font-size="1.8" fill="#008484">
<text x="70.7" y="30.8">+12V</text>
<text x="115.6" y="34.6">+5V</text>
<text x="147" y="31.4">JP1</text>
<text x="56" y="41.5">C3</text>
<text x="64.3" y="40.2">1.5M</text>
<text x="64.9" y="37.6">R1</text>
<text x="74.4" y="37.9">R4</text>
<text x="74.5" y="40.2">15k</text>
<text x="94.1" y="41.5">C9</text>
<text x="145.4" y="37.8">Jumper</text>
<text x="56.1" y="43.8">1u</text>
<text x="76.3" y="44.1">Q1</text>
<text x="80.4" y="44.1">BC548B</text>
<text x="93.2" y="44.1">470n</text>
<text x="128.9" y="44.2">C13</text>
<text x="129.1" y="46.5">330p</text>
<text x="141.7" y="44.1">D2</text>
<text x="142" y="46.4">LED 3mm</text>
<text x="176.1" y="44.8">+12V</text>
<text x="185" y="44.8">+12V</text>
<text x="195.1" y="44.8">+12V</text>
<text x="218" y="44.8">+12V</text>
<text x="225.6" y="44.8">+12V</text>
<text x="244.7" y="44.8">+12V</text>
<text x="53.9" y="51.8">C2</text>
<text x="66.6" y="51.8">C4</text>
<text x="83.1" y="51.8">C6</text>
<text x="92" y="51.8">C7</text>
<text x="95.5" y="51.7">C10</text>
<text x="109.4" y="51.7">U3</text>
<text x="123.9" y="53.6">GND</text>
<text x="134.8" y="51.6">R7</text>
<text x="147.5" y="54">R8</text>
<text x="181" y="51.8">C17</text>
<text x="188.7" y="51.8">R10</text>
<text x="212.4" y="51.7">C20</text>
<text x="229.4" y="51.7">R12</text>
<text x="53.8" y="55.5">330p</text>
<text x="66.4" y="55.5">27p</text>
<text x="81.7" y="55.5">100n</text>
<text x="90.5" y="55.5">27p</text>
<text x="92.9" y="59.4">R5</text>
<text x="95.7" y="55.5">330p</text>
<text x="107.2" y="59.3">INPUT</text>
<text x="109.1" y="54.3">NE567</text>
<text x="121.8" y="59.3">OUTPUT</text>
<text x="134.4" y="54.1">150</text>
<text x="147.1" y="56.3">1k8</text>
<text x="168.7" y="56.4">2k2</text>
<text x="169.1" y="54.1">R9</text>
<text x="181.1" y="54.1">2.2n</text>
<text x="188.9" y="54.1">100k</text>
<text x="199.3" y="58.1">Q2</text>
<text x="212.4" y="54.3">27p</text>
<text x="229.4" y="54">10k</text>
<text x="234.6" y="54.1">R13</text>
<text x="234.7" y="56.7">1k8</text>
<text x="248.9" y="58.1">Q4</text>
<text x="49" y="61.2">GND</text>
<text x="61.7" y="61.2">GND</text>
<text x="70.6" y="61.2">GND</text>
<text x="78.2" y="61.2">GND</text>
<text x="87.1" y="61.2">GND</text>
<text x="93.8" y="61.9">33k</text>
<text x="98.5" y="61.2">GND</text>
<text x="107.2" y="64.4">TIM_R</text>
<text x="117.5" y="60.4" transform="rotate(-90 117.5 60.4)">VCC</text>
<text x="120.3" y="64.4">LP_FLT_C</text>
<text x="199.6" y="60.4">BC558C</text>
<text x="229.8" y="64.5">Q3</text>
<text x="249.1" y="60.4">BC327</text>
<text x="80.2" y="69.4">100k</text>
<text x="107.2" y="69.5">TIM_RC</text>
<text x="117.5" y="70.9" transform="rotate(-90 117.5 70.9)">GND</text>
<text x="122.1" y="69.5">OFLT_C</text>
<text x="159.4" y="68.3">C16</text>
<text x="159.5" y="70.7">27p</text>
<text x="181.9" y="69.5">C18</text>
<text x="199.7" y="70.8">C19</text>
<text x="206" y="68.2">R11</text>
<text x="206.2" y="70.8">100</text>
<text x="212.2" y="68.1">RV3</text>
<text x="212.4" y="70.7">22k</text>
<text x="230" y="66.8">BC548B</text>
<text x="80.3" y="72.1">RV1</text>
<text x="90" y="77.1">2k7</text>
<text x="90.3" y="74.6">R6</text>
<text x="123.5" y="77.1">C14</text>
<text x="142.9" y="76">C15</text>
<text x="154.4" y="77.7">GND</text>
<text x="181.9" y="72.1">27p</text>
<text x="186.1" y="77.7">GND</text>
<text x="195" y="77.7">GND</text>
<text x="199.1" y="73.3">2.2u/25V</text>
<text x="225.5" y="77.7">GND</text>
<text x="88.7" y="82.2">100n Polyester</text>
<text x="96.8" y="79.7">C11</text>
<text x="124.1" y="79.7">47u/25V</text>
<text x="143.4" y="78.3">1u/25V</text>
<text x="224.2" y="83.4">1N4148/1N4001</text>
<text x="102.3" y="85.3">GND</text>
<text x="115" y="85.3">GND</text>
<text x="130.3" y="85.3">GND</text>
<text x="137.9" y="85.3">GND</text>
<text x="231.2" y="85.9">D3</text>
<text x="93.5" y="101.9">+12V</text>
<text x="223" y="101.8">GND</text>
<text x="73.2" y="105.8">+12V</text>
<text x="252.7" y="103.7" transform="rotate(-90 252.7 103.7)">GND</text>
<text x="97.2" y="111.2">1M</text>
<text x="97.2" y="108.9">R2</text>
<text x="136.6" y="112.6">1N4148/1N4001</text>
<text x="252.6" y="109.4" transform="rotate(-90 252.6 109.4)">+12V</text>
<text x="253.6" y="110.8">+12V</text>
<text x="259.4" y="112.6">J4</text>
<text x="62.4" y="116.5">C1</text>
<text x="62.7" y="119">330p</text>
<text x="100.2" y="119">1M</text>
<text x="143.6" y="115.1">D1</text>
<text x="57.9" y="126">GND</text>
<text x="76.4" y="121.6">U1</text>
<text x="76.7" y="124.1">NE555D</text>
<text x="100.6" y="121.6">RV2</text>
<text x="223" y="123.4">GND</text>
<text x="230" y="124.1">K2</text>
<text x="263.6" y="121" transform="rotate(-90 263.6 121)">Conn_01x02</text>
<text x="66.5" y="130.4">TR</text>
<text x="75.6" y="131.5" transform="rotate(-90 75.6 131.5)">VCC</text>
<text x="81.9" y="130.4">Q</text>
<text x="97.3" y="130.5">1.5M</text>
<text x="97.9" y="127.9">R3</text>
<text x="137.9" y="129.8">GND</text>
<text x="158.3" y="127.3">+12V</text>
<text x="164.1" y="131.6">J3</text>
<text x="232.5" y="126.7">G5V-2 (Matsushita DSBT2-S-DC12V)</text>
<text x="66.5" y="135.5">CV</text>
<text x="80.4" y="135.5">DIS</text>
<text x="66.5" y="140.6">R</text>
<text x="75.6" y="142" transform="rotate(-90 75.6 142)">GND</text>
<text x="79.7" y="140.6">THR</text>
<text x="137.9" y="141.2">GND</text>
<text x="168.3" y="140.1" transform="rotate(-90 168.3 140.1)">Conn_01x02</text>
<text x="62.9" y="144.5">C21</text>
<text x="63.3" y="146.9">10n *</text>
<text x="86.6" y="144.4">C5</text>
<text x="87.3" y="147">47u/25V</text>
<text x="57.9" y="153.9">GND</text>
<text x="73.1" y="152.6">GND</text>
<text x="93.4" y="152.6">GND</text>
<text x="137.9" y="152.6">GND</text>
<text x="143.7" y="154.6">K1</text>
<text x="146.1" y="157.1">G5V-2 (Matsushita DSBT2-S-DC12V)</text>
<text x="40.9" y="165.9">J2</text>
<text x="94.8" y="165.4">+12V</text>
<text x="105.6" y="167.5">U2</text>
<text x="115.6" y="165.4">+5V</text>
<text x="101.9" y="173.6">IN</text>
<text x="104.2" y="169.8">L7805</text>
<text x="107.8" y="173.6">OUT</text>
<text x="107.3" y="177.8" transform="rotate(-90 107.3 177.8)">GND</text>
<text x="150.2" y="178.6">J1</text>
<text x="154.5" y="175.6">+12V</text>
<text x="39.9" y="185.8" transform="rotate(-90 39.9 185.8)">Conn_01x08</text>
<text x="99.6" y="182.6">C8</text>
<text x="99.9" y="185">0.33u</text>
<text x="120" y="182.6">C12</text>
<text x="120.2" y="185">0.1u</text>
<text x="149.1" y="187.1" transform="rotate(-90 149.1 187.1)">Conn_01x02</text>
<text x="154.4" y="189.5">GND</text>
<text x="69.3" y="195.8">GND</text>
<text x="94.7" y="192">GND</text>
<text x="104.9" y="192">GND</text>
<text x="115" y="192">GND</text>
</g>
</svg>
